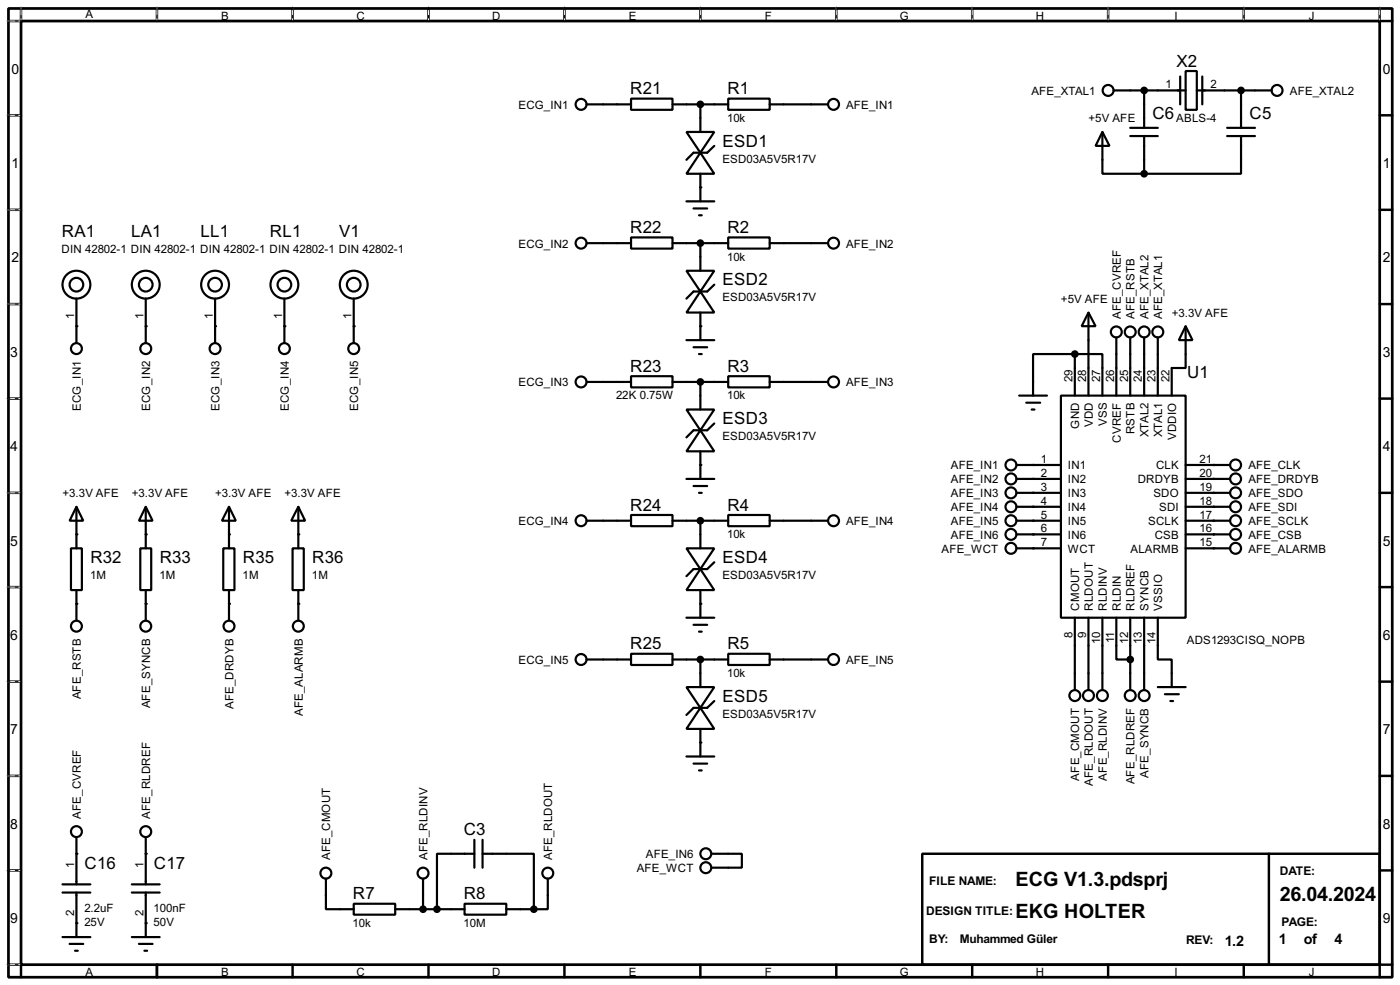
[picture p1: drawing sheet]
<svg xmlns="http://www.w3.org/2000/svg" width="256mm" height="180mm" viewBox="0 0 256 180" stroke-linecap="round" stroke-linejoin="round" font-family="sans-serif">
<path d="M1.6 1.6h253.5v177.3h-253.5zM3.9 3.9h248.9v172.7h-248.9z" fill="none" stroke="#000" stroke-width=".5"/>
<g fill="none" stroke="#000" stroke-width=".45">
<path d="M3.9 1.6v2.3h-2.3M28.8 1.6v2.3M53.6 1.6v2.3M78.5 1.6v2.3M103.4 1.6v2.3M128.3 1.6v2.3M153.2 1.6v2.3M178.1 1.6v2.3M203 1.6v2.3M227.9 1.6v2.3M252.8 1.6v2.3h2.3M1.6 21.1h2.3"/>
<path d="M1.6 38.4h2.3M252.8 21.1h2.3M252.8 38.4h2.3M1.6 55.7h2.3M252.8 55.7h2.3M1.6 73h2.3M252.8 73h2.3M1.6 90.2h2.3M252.8 90.2h2.3M1.6 107.5h2.3M252.8 107.5h2.3M1.6 124.8h2.3"/>
<path d="M252.8 124.8h2.3M1.6 142h2.3M1.6 159.3h2.3M169 156.3h83.8v20.3h-83.8zM232.5 156.3v20.3M252.8 142h2.3M252.8 159.3h2.3M1.6 176.6h2.3v2.3M28.8 176.6v2.3M53.6 176.6v2.3M78.5 176.6v2.3M103.4 176.6v2.3"/>
<path d="M128.3 176.6v2.3M153.2 176.6v2.3M178.1 176.6v2.3M203 176.6v2.3M227.9 176.6v2.3M255.1 176.6h-2.3v2.3"/>
</g>
<g fill="none" stroke="#fff" stroke-width=".18">
<path d="M1.3 3.9h2.3M3.9 1.3v2.3M28.8 1.3v2.3M53.6 1.3v2.3M78.5 1.3v2.3M103.4 1.3v2.3M128.3 1.3v2.3M153.2 1.3v2.3M178.1 1.3v2.3M203 1.3v2.3M227.9 1.3v2.3M252.8 1.3v2.3"/>
<path d="M1.3 21.1h2.3M1.3 38.4h2.3M1.3 55.7h2.3M1.3 73h2.3M1.3 90.2h2.3M1.3 107.5h2.3M1.3 124.8h2.3M1.3 142h2.3M1.3 159.3h2.3M1.3 176.6h2.3"/>
</g>
<g fill="none" stroke="#000" stroke-width=".18" stroke-dasharray=".5 1">
<path d="M1.3 3.9h2.3M3.9 1.3v2.3M28.8 1.3v2.3M53.6 1.3v2.3M78.5 1.3v2.3M103.4 1.3v2.3M128.3 1.3v2.3M153.2 1.3v2.3M178.1 1.3v2.3M203 1.3v2.3M227.9 1.3v2.3M252.8 1.3v2.3"/>
<path d="M1.3 21.1h2.3M1.3 38.4h2.3M1.3 55.7h2.3M1.3 73h2.3M1.3 90.2h2.3M1.3 107.5h2.3M1.3 124.8h2.3M1.3 142h2.3M1.3 159.3h2.3M1.3 176.6h2.3"/>
</g>
<g fill="none" stroke="#000" stroke-width=".4">
<path d="M107.5 19.1h8.1M115.6 18.1h7.6v2h-7.6zM123.2 19.1h10.2M128.3 19.1v5.1M133.4 18.1h7.6v2h-7.6zM141 19.1h10.7M204 16.6h13.2M209.6 16.6v6.8M216.2 14v5.1M217.2 13h2.1v7.1h-2.1zM219.3 16.6h13.7M220.3 14v5.1"/>
<path d="M227.4 16.6v6.8M125.8 24.2h5.1l-2.6 3.8zM125.8 36.9h5.1M127.1 38.2h2.5M128.1 39.4h.5M128.3 28l2.6 3.8h-5.1zM128.3 31.8v5.1M130.9 26.7l-1.3 1.3h-2.5l-1.3 1.3M202 24.2l1.3 2.5h-2.6zM202 24.2v7.6h7.6M207.1 24.9h5M207.1 23.4h5"/>
<path d="M209.6 24.9v6.9M224.8 24.9h5.1M224.8 23.4h5.1M227.4 24.9v6.9h-17.8M14 54.7v8.1M26.7 54.7v8.1M39.4 54.7v8.1M52.1 54.7v8.1M64.8 54.7v8.1M107.5 44.5h8.1M115.6 43.5h7.6v2h-7.6zM123.2 44.5h10.2"/>
<path d="M125.8 49.6h5.1l-2.6 3.8zM128.3 53.4l2.6 3.8h-5.1zM128.3 44.5v5.1M128.3 57.2v5.1M130.9 52.1l-1.3 1.3h-2.5l-1.3 1.3M133.4 43.5h7.6v2h-7.6zM141 44.5h10.7M199.4 57.2l1.3 2.5h-2.5zM199.4 57.2v15.2M217.2 59.7l1.3 2.6h-2.5zM217.2 59.7v7.7h-2.5v5M107.5 69.9h8.1"/>
<path d="M115.6 68.9h7.6v2h-7.6zM123.2 69.9h10.2M125.8 75h5.1l-2.6 3.8zM125.8 62.3h5.1M127.1 63.6h2.5M128.1 64.8h.5M128.3 78.8l2.6 3.8h-5.1zM128.3 69.9v5.1M130.9 77.5l-1.3 1.3h-2.5l-1.3 1.3M133.4 68.9h7.6v2h-7.6zM141 69.9h10.7M186.7 72.4h5.1"/>
<path d="M188 73.7h2.6M189 75h.5M194.4 72.4h22.8v40.7h-22.8zM196.9 64.8h5.1v7.6M196.9 64.8h-7.6v7.6M196.9 64.8v7.6M204.5 61.8v10.6M207.1 61.8v10.6M209.6 61.8v10.6M212.1 61.8v10.6M14 92.8l1.3 2.5h-2.5zM14 92.8v7.6"/>
<path d="M26.7 92.8l1.3 2.5h-2.5zM26.7 92.8v7.6M42 92.8l1.2 2.5h-2.5zM42 92.8v7.6M54.7 92.8l1.2 2.5h-2.5zM54.7 92.8v7.6M107.5 95.3h8.1M115.6 94.3h7.6v2h-7.6zM123.2 95.3h10.2M125.8 87.7h5.1M127.1 89h2.5M128.1 90.2h.5"/>
<path d="M128.3 82.6v5.1M128.3 95.3v5.1M133.4 94.3h7.6v2h-7.6zM141 95.3h10.7M186.2 95.3h8.2M186.2 85.1h8.2M186.2 87.7h8.2M186.2 90.2h8.2M186.2 92.8h8.2M186.2 97.8h8.2M217.2 95.3h8.2M217.2 85.1h8.2"/>
<path d="M217.2 87.7h8.2M217.2 90.2h8.2M217.2 92.8h8.2M217.2 97.8h8.2M13 100.4h2v7.6h-2zM14 108v5.6M25.7 100.4h2v7.6h-2zM26.7 108v5.6M40.9 100.4h2.1v7.6h-2.1zM42 108v5.6M53.6 100.4h2.1v7.6h-2.1zM54.7 108v5.6"/>
<path d="M115.6 119.7h7.6v2h-7.6zM125.8 100.4h5.1l-2.6 3.8zM125.8 113.1h5.1M127.1 114.4h2.5M128.1 115.6h.5M128.3 104.2l2.6 3.8h-5.1zM128.3 108v5.1M130.9 102.9l-1.3 1.3h-2.5l-1.3 1.3M133.4 119.7h7.6v2h-7.6zM186.2 100.4h8.2M196.9 113.1v13.2M199.4 113.1v13.2"/>
<path d="M202 113.1v13.2M204.5 113.1v7.6h2.6M207.1 113.1v13.2M209.6 113.1v13.2M212.1 113.1v7.6h2.6v5.1M217.2 100.4h8.2M107.5 120.7h8.1M123.2 120.7h10.2M125.8 125.8h5.1l-2.6 3.8zM125.8 138.5h5.1M127.1 139.8h2.5M128.3 129.6l2.6 3.8h-5.1z"/>
<path d="M128.3 120.7v5.1M128.3 133.4v5.1M130.9 128.3l-1.3 1.3h-2.5l-1.3 1.3M141 120.7h10.7M212.1 125.8h5.1M213.4 127.1h2.6M214.4 128.3h.5M14 153.2v8.7M26.7 153.2v8.7M86.9 156.3h-6.8v10.1M86.9 153.7v5.1M88.4 156.3h9.4v10.1"/>
<path d="M88.4 153.7v5.1M128.1 141h.5M130.4 156.3h5.5v2.5h-5.5M11.5 161.9h5.1M11.5 163.4h5.1M11.5 171.5h5.1M12.8 172.8h2.5M13.8 174h.5M14 163.4v8.1M24.2 161.9h5.1M24.2 163.4h5.1M24.2 171.5h5.1"/>
<path d="M25.5 172.8h2.5M26.5 174h.5M26.7 163.4v8.1M59.7 160.8v5.6h5.1M64.8 165.4h7.6v2h-7.6zM72.4 166.4h12.7M77.5 160.8v5.6M85.1 165.4h7.7v2h-7.7zM92.8 166.4h5M100.4 160.8v5.6h-2.6"/>
<circle cx="106.4" cy="19.1" r="1"/>
<circle cx="152.7" cy="19.1" r="1"/>
<circle cx="203" cy="16.6" r="1"/>
<circle cx="233.9" cy="16.6" r="1"/>
<circle cx="14" cy="52.1" r="2.55"/>
<circle cx="14" cy="52.1" r="1.25"/>
<circle cx="26.7" cy="52.1" r="2.55"/>
<circle cx="26.7" cy="52.1" r="1.25"/>
<circle cx="39.4" cy="52.1" r="2.55"/>
<circle cx="39.4" cy="52.1" r="1.25"/>
<circle cx="52.1" cy="52.1" r="2.55"/>
<circle cx="52.1" cy="52.1" r="1.25"/>
<circle cx="64.8" cy="52.1" r="2.55"/>
<circle cx="64.8" cy="52.1" r="1.25"/>
<circle cx="106.4" cy="44.5" r="1"/>
<circle cx="152.7" cy="44.5" r="1"/>
<circle cx="14" cy="63.8" r="1"/>
<circle cx="26.7" cy="63.8" r="1"/>
<circle cx="39.4" cy="63.8" r="1"/>
<circle cx="52.1" cy="63.8" r="1"/>
<circle cx="64.8" cy="63.8" r="1"/>
<circle cx="106.4" cy="69.9" r="1"/>
<circle cx="152.7" cy="69.9" r="1"/>
<circle cx="204.5" cy="60.8" r="1"/>
<circle cx="207" cy="60.8" r="1"/>
<circle cx="209.6" cy="60.8" r="1"/>
<circle cx="212.1" cy="60.8" r="1"/>
<circle cx="106.4" cy="95.3" r="1"/>
<circle cx="152.7" cy="95.3" r="1"/>
<circle cx="185.2" cy="95.3" r="1"/>
<circle cx="185.2" cy="87.7" r="1"/>
<circle cx="185.2" cy="92.8" r="1"/>
<circle cx="185.2" cy="90.2" r="1"/>
<circle cx="185.2" cy="85.1" r="1"/>
<circle cx="185.2" cy="97.8" r="1"/>
<circle cx="226.3" cy="85.1" r="1"/>
<circle cx="226.3" cy="95.3" r="1"/>
<circle cx="226.3" cy="97.8" r="1"/>
<circle cx="226.3" cy="90.2" r="1"/>
<circle cx="226.3" cy="92.8" r="1"/>
<circle cx="226.3" cy="87.7" r="1"/>
<circle cx="14" cy="114.6" r="1"/>
<circle cx="26.7" cy="114.6" r="1"/>
<circle cx="41.9" cy="114.6" r="1"/>
<circle cx="54.6" cy="114.6" r="1"/>
<circle cx="185.2" cy="100.4" r="1"/>
<circle cx="226.3" cy="100.4" r="1"/>
<circle cx="106.4" cy="120.7" r="1"/>
<circle cx="152.7" cy="120.7" r="1"/>
<circle cx="196.9" cy="127.3" r="1"/>
<circle cx="199.4" cy="127.3" r="1"/>
<circle cx="201.9" cy="127.3" r="1"/>
<circle cx="207" cy="127.3" r="1"/>
<circle cx="209.6" cy="127.3" r="1"/>
<circle cx="14" cy="152.2" r="1"/>
<circle cx="26.7" cy="152.2" r="1"/>
<circle cx="59.7" cy="159.8" r="1"/>
<circle cx="77.5" cy="159.8" r="1"/>
<circle cx="100.3" cy="159.8" r="1"/>
<circle cx="129.3" cy="158.8" r="1"/>
<circle cx="129.3" cy="156.3" r="1"/>
</g>
<g fill="#000">
<circle cx="128.3" cy="34.3" r=".2"/>
<circle cx="14" cy="59.7" r=".2"/>
<circle cx="26.7" cy="59.7" r=".2"/>
<circle cx="39.4" cy="59.7" r=".2"/>
<circle cx="52.1" cy="59.7" r=".2"/>
<circle cx="64.8" cy="59.7" r=".2"/>
<circle cx="128.3" cy="59.7" r=".2"/>
<circle cx="14" cy="97.8" r=".2"/>
<circle cx="26.7" cy="97.8" r=".2"/>
<circle cx="42" cy="97.8" r=".2"/>
<circle cx="54.7" cy="97.8" r=".2"/>
<circle cx="128.3" cy="85.1" r=".2"/>
<circle cx="189.3" cy="90.2" r=".2"/>
<circle cx="189.3" cy="92.8" r=".2"/>
<circle cx="189.3" cy="95.3" r=".2"/>
<circle cx="189.3" cy="87.7" r=".2"/>
<circle cx="189.3" cy="85.1" r=".2"/>
<circle cx="189.3" cy="97.8" r=".2"/>
<circle cx="222.3" cy="95.3" r=".2"/>
<circle cx="222.3" cy="85.1" r=".2"/>
<circle cx="222.3" cy="87.7" r=".2"/>
<circle cx="222.3" cy="90.2" r=".2"/>
<circle cx="222.3" cy="92.8" r=".2"/>
<circle cx="222.3" cy="97.8" r=".2"/>
<circle cx="14" cy="110.5" r=".2"/>
<circle cx="26.7" cy="110.5" r=".2"/>
<circle cx="42" cy="110.5" r=".2"/>
<circle cx="54.7" cy="110.5" r=".2"/>
<circle cx="128.3" cy="110.5" r=".2"/>
<circle cx="189.3" cy="100.4" r=".2"/>
<circle cx="222.3" cy="100.4" r=".2"/>
<circle cx="128.3" cy="135.9" r=".2"/>
<circle cx="14" cy="156.3" r=".2"/>
<circle cx="26.7" cy="156.3" r=".2"/>
<circle cx="14" cy="169" r=".2"/>
<circle cx="26.7" cy="169" r=".2"/>
</g>
<g fill="#000" stroke="#000" stroke-width=".4">
<circle cx="128.3" cy="19.1" r=".5"/>
<circle cx="209.6" cy="16.6" r=".5"/>
<circle cx="227.3" cy="16.6" r=".5"/>
<circle cx="209.6" cy="31.8" r=".5"/>
<circle cx="128.3" cy="44.5" r=".5"/>
<circle cx="128.3" cy="69.9" r=".5"/>
<circle cx="196.9" cy="64.8" r=".5"/>
<circle cx="128.3" cy="95.3" r=".5"/>
<circle cx="128.3" cy="120.7" r=".5"/>
<circle cx="207" cy="120.7" r=".5"/>
<circle cx="77.5" cy="166.4" r=".5"/>
<circle cx="80" cy="166.4" r=".5"/>
<circle cx="97.8" cy="166.4" r=".5"/>
</g>
<g font-size="4.1">
<text x="186" y="162.2">ECG V1.3.pdsprj</text>
<text x="234.5" y="165">26.04.2024</text>
<text x="186" y="168">EKG HOLTER</text>
</g>
<g font-size="3.5">
<text x="115.5" y="17.3">R21</text>
<text x="133.3" y="17.3">R1</text>
<text x="215.5" y="12.2">X2</text>
<text x="211.1" y="21.8">C6</text>
<text x="228.9" y="21.8">C5</text>
<text x="132.4" y="26.8">ESD1</text>
<text x="11.3" y="43.4">RA1</text>
<text x="24" y="43.4">LA1</text>
<text x="36.7" y="43.4">LL1</text>
<text x="49.4" y="43.4">RL1</text>
<text x="62.1" y="43.4">V1</text>
<text x="115.5" y="42.7">R22</text>
<text x="133.3" y="42.7">R2</text>
<text x="132.4" y="52.2">ESD2</text>
<text x="115.5" y="68.1">R23</text>
<text x="133.3" y="68.1">R3</text>
<text x="217.5" y="69.1">U1</text>
<text x="132.4" y="77.6">ESD3</text>
<text x="115.5" y="93.5">R24</text>
<text x="133.3" y="93.5">R4</text>
<text x="16.6" y="103.1">R32</text>
<text x="29.3" y="103.1">R33</text>
<text x="44.5" y="103.1">R35</text>
<text x="57.2" y="103.1">R36</text>
<text x="132.4" y="103.1">ESD4</text>
<text x="115.5" y="118.9">R25</text>
<text x="133.3" y="118.9">R5</text>
<text x="132.4" y="128.5">ESD5</text>
<text x="85" y="152.9">C3</text>
<text x="15.5" y="159">C16</text>
<text x="28.2" y="159">C17</text>
<text x="64.7" y="164.6">R7</text>
<text x="85" y="164.6">R8</text>
</g>
<g font-size="3">
<text x="224.4" y="173.1">1.2</text>
<text x="234.3" y="172.8">1</text>
<text x="238.9" y="172.8">of</text>
<text x="244.5" y="172.8">4</text>
</g>
<g font-size="2.9">
<text x="2.1" y="13.5">0</text>
<text x="253.4" y="13.5">0</text>
<text x="2.1" y="30.7">1</text>
<text x="253.4" y="30.7">1</text>
<text x="2.1" y="48">2</text>
<text x="253.4" y="48">2</text>
<text x="1.9" y="65.3">3</text>
<text x="253.4" y="65.3">3</text>
<text x="1.9" y="82.5">4</text>
<text x="253.4" y="82.5">4</text>
<text x="1.9" y="99.9">5</text>
<text x="253.4" y="99.9">5</text>
<text x="1.9" y="117.1">6</text>
<text x="253.4" y="117.1">6</text>
<text x="1.9" y="134.4">7</text>
<text x="253.4" y="134.4">7</text>
<text x="1.9" y="151.7">8</text>
<text x="253.4" y="151.7">8</text>
<text x="1.9" y="168.9">9</text>
<text x="253.4" y="168.9">9</text>
</g>
<g font-size="2.5">
<text x="170.2" y="162">FILE NAME:</text>
<text x="234.5" y="160.2">DATE:</text>
<text x="169.7" y="167.5">DESIGN TITLE:</text>
<text x="170.2" y="172.6">BY:</text>
<text x="175.8" y="172.6">Muhammed Güler</text>
<text x="217.3" y="172.9">REV:</text>
<text x="234.8" y="169.6">PAGE:</text>
</g>
<g font-size="2.4">
<text x="15.6" y="3.4">A</text>
<text x="40.5" y="3.6">B</text>
<text x="65.3" y="3.6">C</text>
<text x="90.2" y="3.6">D</text>
<text x="115.2" y="3.6">E</text>
<text x="140.1" y="3.6">F</text>
<text x="164.8" y="3.6">G</text>
<text x="189.8" y="3.6">H</text>
<text x="215.1" y="3.6">I</text>
<text x="239.8" y="3.6">J</text>
<text x="188.9" y="17.3">AFE_XTAL1</text>
<text x="213.5" y="16.2">1</text>
<text x="221.8" y="16.2">2</text>
<text x="236.3" y="17.3">AFE_XTAL2</text>
<text x="95" y="19.9">ECG_IN1</text>
<text x="133.2" y="22.3">10k</text>
<text x="155" y="19.9">AFE_IN1</text>
<text x="199.4" y="22.4">+5V AFE</text>
<text x="215.5" y="22.3">ABLS-4</text>
<text x="132.3" y="29.8">ESD03A5V5R17V</text>
<text x="11.3" y="46.3">DIN 42802-1 DIN 42802-1 DIN 42802-1 DIN 42802-1 DIN 42802-1</text>
<text x="95" y="45.3">ECG_IN2</text>
<text x="133.2" y="47.7">10k</text>
<text x="155" y="45.3">AFE_IN2</text>
<text x="13.6" y="58.4" transform="rotate(-90 13.6 58.4)">1</text>
<text x="26.3" y="58.4" transform="rotate(-90 26.3 58.4)">1</text>
<text x="39" y="58.4" transform="rotate(-90 39 58.4)">1</text>
<text x="51.7" y="58.3" transform="rotate(-90 51.7 58.3)">1</text>
<text x="64.4" y="58.3" transform="rotate(-90 64.4 58.3)">1</text>
<text x="132.3" y="55.2">ESD03A5V5R17V</text>
<text x="194.4" y="55.4">+5V AFE</text>
<text x="205.3" y="58.4" transform="rotate(-90 205.3 58.4)">AFE_CVREF</text>
<text x="207.9" y="58.4" transform="rotate(-90 207.9 58.4)">AFE_RSTB</text>
<text x="210.4" y="58.4" transform="rotate(-90 210.4 58.4)">AFE_XTAL2</text>
<text x="212.9" y="58.4" transform="rotate(-90 212.9 58.4)">AFE_XTAL1</text>
<text x="214.7" y="58">+3.3V AFE</text>
<text x="95" y="70.7">ECG_IN3</text>
<text x="155" y="70.7">AFE_IN3</text>
<text x="196.5" y="69.9" transform="rotate(-90 196.5 69.9)">29</text>
<text x="199" y="69.9" transform="rotate(-90 199 69.9)">28</text>
<text x="201.6" y="69.9" transform="rotate(-90 201.6 69.9)">27</text>
<text x="204.1" y="69.9" transform="rotate(-90 204.1 69.9)">26</text>
<text x="206.7" y="69.9" transform="rotate(-90 206.7 69.9)">25</text>
<text x="209.2" y="69.9" transform="rotate(-90 209.2 69.9)">24</text>
<text x="211.7" y="69.9" transform="rotate(-90 211.7 69.9)">23</text>
<text x="214.3" y="69.9" transform="rotate(-90 214.3 69.9)">22</text>
<text x="14.8" y="75.2" transform="rotate(-90 14.8 75.2)">ECG_IN1</text>
<text x="27.5" y="75.2" transform="rotate(-90 27.5 75.2)">ECG_IN2</text>
<text x="40.2" y="75.2" transform="rotate(-90 40.2 75.2)">ECG_IN3</text>
<text x="52.9" y="75.2" transform="rotate(-90 52.9 75.2)">ECG_IN4</text>
<text x="65.6" y="75.2" transform="rotate(-90 65.6 75.2)">ECG_IN5</text>
<text x="112.9" y="73.1">22K 0.75W</text>
<text x="133.2" y="73.1">10k</text>
<text x="132.3" y="80.6">ESD03A5V5R17V</text>
<text x="197.7" y="78.5" transform="rotate(-90 197.7 78.5)">GND</text>
<text x="200.2" y="78.2" transform="rotate(-90 200.2 78.2)">VDD</text>
<text x="202.8" y="78" transform="rotate(-90 202.8 78)">VSS</text>
<text x="205.3" y="81" transform="rotate(-90 205.3 81)">CVREF</text>
<text x="207.9" y="79.5" transform="rotate(-90 207.9 79.5)">RSTB</text>
<text x="210.4" y="80.1" transform="rotate(-90 210.4 80.1)">XTAL2</text>
<text x="212.9" y="80.1" transform="rotate(-90 212.9 80.1)">XTAL1</text>
<text x="215.5" y="80.6" transform="rotate(-90 215.5 80.6)">VDDIO</text>
<text x="174.2" y="85.9">AFE_IN1</text>
<text x="174.2" y="88.5">AFE_IN2</text>
<text x="190.7" y="84.7">1</text>
<text x="190.7" y="87.3">2</text>
<text x="190.7" y="89.8">3</text>
<text x="195.6" y="85.9">IN1</text>
<text x="195.6" y="88.5">IN2</text>
<text x="208.4" y="88.5">DRDYB</text>
<text x="211.8" y="85.9">CLK</text>
<text x="219.8" y="84.7">21</text>
<text x="219.8" y="87.3">20</text>
<text x="219.8" y="89.8">19</text>
<text x="228.7" y="85.9">AFE_CLK</text>
<text x="228.7" y="88.5">AFE_DRDYB</text>
<text x="11.5" y="91">+3.3V AFE</text>
<text x="24.2" y="91">+3.3V AFE</text>
<text x="39.4" y="91">+3.3V AFE</text>
<text x="52.1" y="91">+3.3V AFE</text>
<text x="174.2" y="91">AFE_IN3</text>
<text x="174.2" y="93.6">AFE_IN4</text>
<text x="190.7" y="92.4">4</text>
<text x="190.7" y="94.9">5</text>
<text x="195.6" y="91">IN3</text>
<text x="195.6" y="93.6">IN4</text>
<text x="211.3" y="91">SDO</text>
<text x="212.3" y="93.6">SDI</text>
<text x="219.8" y="92.4">18</text>
<text x="219.8" y="94.9">17</text>
<text x="228.7" y="91">AFE_SDO</text>
<text x="228.7" y="93.6">AFE_SDI</text>
<text x="95" y="96.1">ECG_IN4</text>
<text x="133.2" y="98.5">10k</text>
<text x="155" y="96.1">AFE_IN4</text>
<text x="172.5" y="101.2">AFE_WCT</text>
<text x="174.2" y="96.1">AFE_IN5</text>
<text x="174.2" y="98.6">AFE_IN6</text>
<text x="190.7" y="97.4">6</text>
<text x="190.7" y="100">7</text>
<text x="195.6" y="96.1">IN5</text>
<text x="195.6" y="98.6">IN6</text>
<text x="195.6" y="101.2">WCT</text>
<text x="207.1" y="101.2">ALARMB</text>
<text x="210.3" y="96.1">SCLK</text>
<text x="211.5" y="98.6">CSB</text>
<text x="219.8" y="97.4">16</text>
<text x="219.8" y="100">15</text>
<text x="228.7" y="96.1">AFE_SCLK</text>
<text x="228.7" y="98.6">AFE_CSB</text>
<text x="228.7" y="101.2">AFE_ALARMB</text>
<text x="16.5" y="106">1M</text>
<text x="29.2" y="106">1M</text>
<text x="44.5" y="106">1M</text>
<text x="57.2" y="106">1M</text>
<text x="132.3" y="106">ESD03A5V5R17V</text>
<text x="197.7" y="111.8" transform="rotate(-90 197.7 111.8)">CMOUT</text>
<text x="200.2" y="111.8" transform="rotate(-90 200.2 111.8)">RLDOUT</text>
<text x="202.8" y="111.8" transform="rotate(-90 202.8 111.8)">RLDINV</text>
<text x="205.3" y="111.8" transform="rotate(-90 205.3 111.8)">RLDIN</text>
<text x="207.9" y="111.8" transform="rotate(-90 207.9 111.8)">RLDREF</text>
<text x="210.4" y="111.8" transform="rotate(-90 210.4 111.8)">SYNCB</text>
<text x="212.9" y="111.8" transform="rotate(-90 212.9 111.8)">VSSIO</text>
<text x="196.5" y="116.8" transform="rotate(-90 196.5 116.8)">8</text>
<text x="199" y="116.8" transform="rotate(-90 199 116.8)">9</text>
<text x="201.6" y="117.9" transform="rotate(-90 201.6 117.9)">10</text>
<text x="204.1" y="117.8" transform="rotate(-90 204.1 117.8)">11</text>
<text x="206.7" y="117.9" transform="rotate(-90 206.7 117.9)">12</text>
<text x="209.2" y="117.9" transform="rotate(-90 209.2 117.9)">13</text>
<text x="211.7" y="117.9" transform="rotate(-90 211.7 117.9)">14</text>
<text x="217.4" y="117.8">ADS1293CISQ_NOPB</text>
<text x="95" y="121.5">ECG_IN5</text>
<text x="133.2" y="123.9">10k</text>
<text x="155" y="121.5">AFE_IN5</text>
<text x="14.8" y="128" transform="rotate(-90 14.8 128)">AFE_RSTB</text>
<text x="27.5" y="129.7" transform="rotate(-90 27.5 129.7)">AFE_SYNCB</text>
<text x="42.7" y="129.8" transform="rotate(-90 42.7 129.8)">AFE_DRDYB</text>
<text x="55.5" y="131.1" transform="rotate(-90 55.5 131.1)">AFE_ALARMB</text>
<text x="132.3" y="131.4">ESD03A5V5R17V</text>
<text x="197.7" y="142.9" transform="rotate(-90 197.7 142.9)">AFE_CMOUT</text>
<text x="200.2" y="143.8" transform="rotate(-90 200.2 143.8)">AFE_RLDOUT</text>
<text x="202.8" y="142.9" transform="rotate(-90 202.8 142.9)">AFE_RLDINV</text>
<text x="207.9" y="143.6" transform="rotate(-90 207.9 143.6)">AFE_RLDREF</text>
<text x="210.4" y="142.4" transform="rotate(-90 210.4 142.4)">AFE_SYNCB</text>
<text x="14.8" y="149.9" transform="rotate(-90 14.8 149.9)">AFE_CVREF</text>
<text x="27.5" y="149.9" transform="rotate(-90 27.5 149.9)">AFE_RLDREF</text>
<text x="13.6" y="158.8" transform="rotate(-90 13.6 158.8)">1</text>
<text x="26.3" y="158.8" transform="rotate(-90 26.3 158.8)">1</text>
<text x="60.5" y="157.5" transform="rotate(-90 60.5 157.5)">AFE_CMOUT</text>
<text x="78.3" y="157.5" transform="rotate(-90 78.3 157.5)">AFE_RLDINV</text>
<text x="101.2" y="157.5" transform="rotate(-90 101.2 157.5)">AFE_RLDOUT</text>
<text x="116.6" y="159.6">AFE_WCT</text>
<text x="118.3" y="157.1">AFE_IN6</text>
<text x="13.6" y="167.6" transform="rotate(-90 13.6 167.6)">2</text>
<text x="15.5" y="167">2.2uF</text>
<text x="26.3" y="167.6" transform="rotate(-90 26.3 167.6)">2</text>
<text x="28.2" y="167">100nF</text>
<text x="15.5" y="169.5">25V</text>
<text x="28.2" y="169.5">50V</text>
<text x="64.6" y="169.6">10k</text>
<text x="84.9" y="169.6">10M</text>
<text x="15.6" y="178.7">A</text>
<text x="40.5" y="178.7">B</text>
<text x="65.3" y="178.7">C</text>
<text x="90.2" y="178.7">D</text>
<text x="115.2" y="178.7">E</text>
<text x="140.1" y="178.7">F</text>
<text x="164.8" y="178.7">G</text>
<text x="189.8" y="178.7">H</text>
<text x="215.1" y="178.7">I</text>
<text x="239.8" y="178.7">J</text>
</g>
</svg>
